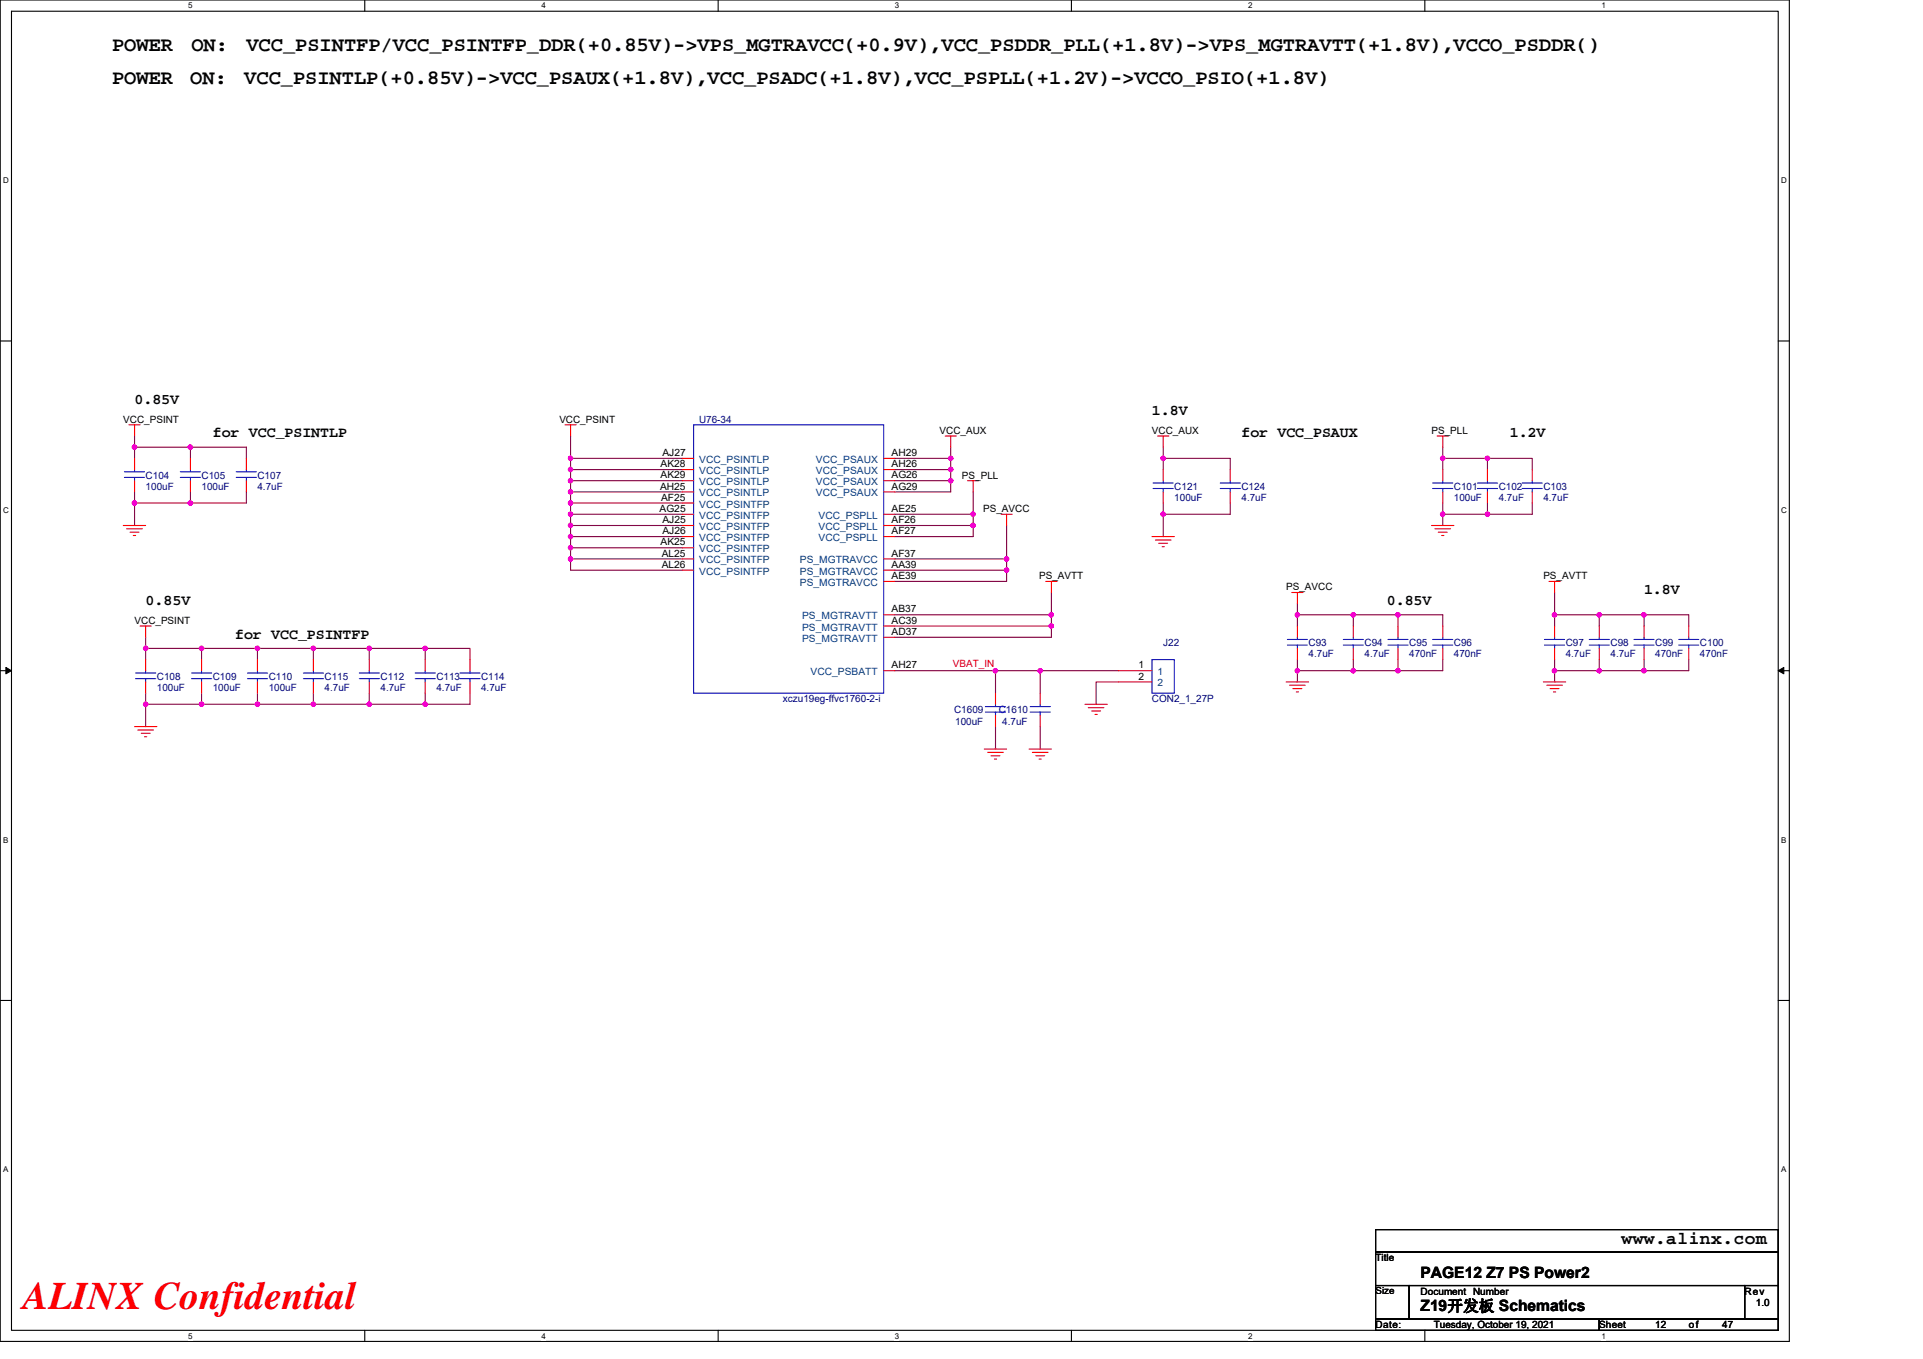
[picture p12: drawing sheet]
<svg xmlns="http://www.w3.org/2000/svg" width="297mm" height="210mm" viewBox="0 0 297 210" stroke-linecap="round" stroke-linejoin="round" font-family="sans-serif">
<path d="M0 0h276.4v207.3h-276.4zM1.8 1.7h272.9v203.8h-272.9z" fill="none" stroke="#000" stroke-width=".17"/>
<g fill="#fff">
<path d="M29.1 .2h.6v1.4h-.6z"/>
<path d="M29.1 205.7h.6v1.4h-.6z"/>
</g>
<path d="M56.3 0v1.7M56.3 205.5v1.8" fill="none" stroke="#000" stroke-width=".17"/>
<g fill="#fff">
<path d="M83.6 .2h.7v1.4h-.7z"/>
<path d="M83.6 205.7h.7v1.4h-.7z"/>
</g>
<path d="M110.9 0v1.7M110.9 205.5v1.8" fill="none" stroke="#000" stroke-width=".17"/>
<g fill="#fff">
<path d="M138.2 .2h.7v1.4h-.7z"/>
<path d="M138.2 205.7h.7v1.4h-.7z"/>
</g>
<path d="M165.5 0v1.7M165.5 205.5v1.8" fill="none" stroke="#000" stroke-width=".17"/>
<g fill="#fff">
<path d="M192.8 .2h.6v1.4h-.6z"/>
<path d="M192.8 205.7h.6v1.4h-.6z"/>
</g>
<path d="M220.1 0v1.7M220.1 205.5v1.8" fill="none" stroke="#000" stroke-width=".17"/>
<g fill="#fff">
<path d="M247.4 .2h.6v1.4h-.6z"/>
<path d="M247.4 205.7h.6v1.4h-.6z"/>
<path d="M.5 27.2h.8v1.4h-.8z"/>
<path d="M275.1 27.2h.9v1.4h-.9z"/>
<path d="M.5 78.1h.8v1.4h-.8z"/>
<path d="M275.1 78.1h.9v1.4h-.9z"/>
</g>
<path d="M0 52.7h1.8M274.7 52.7h1.7" fill="none" stroke="#000" stroke-width=".17"/>
<g fill="#fff">
<path d="M.5 129.1h.8v1.4h-.8z"/>
<path d="M275.1 129.1h.8v1.4h-.8z"/>
</g>
<path d="M0 103.6h1.8M274.7 103.6h1.7" fill="none" stroke="#000" stroke-width=".17"/>
<path d="M.9 103.1l.9 .5-.9 .5zM274.7 103.6l.8-.5v1z" fill="#000" stroke="#000" stroke-width=".15"/>
<g fill="#fff">
<path d="M.5 180h.8v1.4h-.8z"/>
<path d="M275.1 180h.8v1.4h-.8z"/>
</g>
<path d="M0 154.6h1.8M274.7 154.6h1.7M212.5 190h62.2v3.5h-62.2zM212.5 193.5h62.2v5.1h-62.2zM212.5 198.6h5.2v5.2h-5.2zM217.7 198.6h51.8v5.2h-51.8zM269.5 198.6h5.2v5.2h-5.2zM212.5 203.8h34.5v1.7h-34.5zM247 203.8h27.7v1.7h-27.7z" fill="none" stroke="#000" stroke-width=".17"/>
<g fill="none" stroke="#800040" stroke-width=".17">
<path d="M20.8 77.7v3.5M20.8 67.4v1.7M20.8 69.1v1.7M20.8 76v1.7M20.8 69.1h8.6M20.8 77.7h8.6M29.4 69.1v1.7M29.4 76v1.7M29.4 69.1h8.7v1.7M38.1 76v1.7h-8.7M88.1 74.3h17.3M88.1 76h17.3"/>
<path d="M88.1 77.7h17.3M88.1 79.5h17.3M88.1 70.8h17.3M88.1 72.6h17.3M88.1 77.7v1.8M88.1 74.3v3.4M88.1 67.4v3.4M88.1 79.5v1.7M88.1 70.8v1.8M88.1 72.6v1.7M138.2 79.5h12.1M138.2 70.8h8.7"/>
<path d="M138.2 72.6h8.7M138.2 74.3h8.7M146.9 72.6v3.4h-8.7M146.9 69.1v1.7M146.9 70.8v1.8M150.3 76v5.2M179.7 69.1v1.7M179.7 79.5v3.4M179.7 70.8h10.3v1.8M179.7 70.8v1.8M179.7 77.7v1.8M190 77.7v1.8h-10.3"/>
<path d="M222.9 70.8v1.8M222.9 77.7v1.8M222.9 70.8h6.9v1.8M222.9 79.5h6.9M222.9 79.5v1.7M222.9 69.1v1.7M229.8 70.8h6.9v1.8M229.8 77.7v1.8M236.7 77.7v1.8h-6.9M22.5 98.5v1.7M88.1 82.9h17.3M88.1 84.6h17.3"/>
<path d="M88.1 86.4h17.3M88.1 86.4v1.7h17.3M88.1 81.2v1.7M88.1 84.6v1.8M88.1 82.9v1.7M88.1 81.2h17.3M138.2 81.2h12.1M138.2 96.7h24.2M138.2 95h24.2M138.2 88.1h17.3M138.2 86.4h17.3M150.3 81.2v1.7h-12.1"/>
<path d="M155.5 81.2v5.2M155.5 86.4v1.7M155.5 88.1v1.7h-17.3M162.4 96.7v1.8h-24.2M162.4 91.5v3.5M162.4 95v1.7M200.4 95h8.6M200.4 93.3v1.7M200.4 95v1.7M209 95h6.9M209 95v1.7M215.9 95h7v1.7"/>
<path d="M215.9 95v1.7M240.1 95h6.9M240.1 95v1.7M240.1 91.5v3.5M247 95h7M247 95v1.7M254 95h6.9v1.7M254 95v1.7M22.5 108.8v3.5M22.5 100.2v1.7M22.5 107.1v1.7M22.5 108.8h8.6"/>
<path d="M22.5 100.2h8.6M31.1 100.2v1.7M31.1 107.1v1.7M31.1 100.2h8.7M31.1 108.8h8.7M39.8 108.8h8.6M39.8 100.2v1.7M39.8 107.1v1.7M39.8 100.2h8.6M48.4 107.1v1.7M48.4 108.8h8.6M57 100.2v1.7"/>
<path d="M57 107.1v1.7M57 100.2h-8.6v1.7M57 100.2h8.7v1.7M57 108.8h8.7M65.7 100.2h6.9v1.7M65.7 107.1v1.7M72.6 107.1v1.7h-6.9M138.2 103.6h15.6M153.8 103.6h6.9M153.8 112.3v3.4M153.8 103.6v3.5M160.7 103.6h12.1"/>
<path d="M160.7 112.3v3.4M160.7 103.6v3.5M172.8 105.4h-3.5v3.4M200.4 103.6v1.8M200.4 101.9v1.7M200.4 103.6h8.6M209 103.6h6.9M209 101.9v1.7M215.9 101.9v1.7M222.9 101.9v1.7h-7M240.1 103.6h13.9M240.1 101.9v1.7"/>
<path d="M240.1 103.6v1.8M247 101.9v1.7M254 101.9v1.7M260.9 101.9v1.7h-6.9"/>
</g>
<g fill="#f0f" stroke="#f0f" stroke-width=".17">
<circle cx="222.8" cy="79.4" r=".33"/>
<circle cx="229.8" cy="79.4" r=".33"/>
<circle cx="222.8" cy="70.8" r=".33"/>
<circle cx="229.8" cy="70.8" r=".33"/>
<circle cx="179.7" cy="70.8" r=".33"/>
<circle cx="179.7" cy="79.4" r=".33"/>
<circle cx="88.1" cy="81.2" r=".34"/>
<circle cx="88.1" cy="82.9" r=".34"/>
<circle cx="88.1" cy="84.6" r=".34"/>
<circle cx="88.1" cy="86.4" r=".34"/>
<circle cx="88.1" cy="79.4" r=".33"/>
<circle cx="88.1" cy="74.3" r=".34"/>
<circle cx="88.1" cy="76" r=".34"/>
<circle cx="88.1" cy="77.7" r=".34"/>
<circle cx="88.1" cy="70.8" r=".33"/>
<circle cx="88.1" cy="72.5" r=".34"/>
<circle cx="57" cy="100.2" r=".34"/>
<circle cx="48.4" cy="100.2" r=".34"/>
<circle cx="39.8" cy="100.2" r=".34"/>
<circle cx="31.1" cy="100.2" r=".34"/>
<circle cx="29.4" cy="77.7" r=".34"/>
<circle cx="20.8" cy="77.7" r=".34"/>
<circle cx="20.8" cy="69.1" r=".34"/>
<circle cx="29.4" cy="69.1" r=".34"/>
<circle cx="57" cy="108.8" r=".34"/>
<circle cx="22.5" cy="108.8" r=".34"/>
<circle cx="22.5" cy="100.2" r=".34"/>
<circle cx="65.7" cy="100.2" r=".34"/>
<circle cx="65.7" cy="108.8" r=".34"/>
<circle cx="48.4" cy="108.8" r=".34"/>
<circle cx="39.8" cy="108.8" r=".34"/>
<circle cx="31.1" cy="108.8" r=".34"/>
<circle cx="240.1" cy="103.6" r=".34"/>
<circle cx="253.9" cy="95" r=".34"/>
<circle cx="253.9" cy="103.6" r=".34"/>
<circle cx="247" cy="103.6" r=".34"/>
<circle cx="247" cy="95" r=".34"/>
<circle cx="240.1" cy="95" r=".34"/>
<circle cx="200.4" cy="103.6" r=".34"/>
<circle cx="215.9" cy="95" r=".34"/>
<circle cx="215.9" cy="103.6" r=".34"/>
<circle cx="209" cy="95" r=".34"/>
<circle cx="200.4" cy="95" r=".34"/>
<circle cx="209" cy="103.6" r=".34"/>
<circle cx="150.3" cy="79.4" r=".33"/>
<circle cx="150.3" cy="81.2" r=".34"/>
<circle cx="146.9" cy="70.8" r=".33"/>
<circle cx="146.9" cy="72.5" r=".34"/>
<circle cx="146.9" cy="74.3" r=".34"/>
<circle cx="155.5" cy="88.1" r=".33"/>
<circle cx="155.5" cy="86.4" r=".34"/>
<circle cx="162.4" cy="96.7" r=".33"/>
<circle cx="162.4" cy="95" r=".34"/>
<circle cx="160.7" cy="103.6" r=".34"/>
<circle cx="153.8" cy="103.6" r=".34"/>
</g>
<g fill="none" stroke="#f00" stroke-width=".17">
<path d="M19.9 65.6h1.7M20.8 70.8v1.8M20.8 74.3v1.7M20.8 65.6v1.8M29.4 70.8v1.8M29.4 74.3v1.7M38.1 70.8v1.8M38.1 74.3v1.7M87.3 65.6h1.7M88.1 65.6v1.8M105.4 70.8h1.7M105.4 72.6h1.7"/>
<path d="M105.4 74.3h1.7M105.4 76h1.7M105.4 77.7h1.7M105.4 79.5h1.7M136.5 70.8h1.7M136.5 72.6h1.7M136.5 74.3h1.7M136.5 76h1.7M136.5 79.5h1.7M146 67.4h1.7M146.9 67.4v1.7M149.5 74.3h1.7"/>
<path d="M150.3 74.3v1.7M154.6 79.5h1.8M155.5 79.5v1.7M178.8 67.4h1.7M179.7 67.4v1.7M179.7 72.6v1.7M179.7 76v1.7M190 72.6v1.7M190 76v1.7M222 67.4h1.7M222.9 67.4v1.7M222.9 72.6v1.7"/>
<path d="M222.9 76v1.7M229.8 72.6v1.7M229.8 76v1.7M236.7 72.6v1.7M236.7 76v1.7M19 81.2h3.5M19.6 81.7h2.4M20.1 82.2h1.4M20.6 82.7h.4M21.6 96.7h1.8M22.5 96.7v1.8M105.4 81.2h1.7"/>
<path d="M105.4 82.9h1.7M105.4 84.6h1.7M105.4 86.4h1.7M105.4 88.1h1.7M136.5 81.2h1.7M136.5 82.9h1.7M136.5 86.4h1.7M136.5 88.1h1.7M136.5 89.8h1.7M136.5 95h1.7M136.5 96.7h1.7M136.5 98.5h1.7"/>
<path d="M161.5 89.8h1.8M162.4 89.8v1.7M177.9 82.9h3.5M178.5 83.4h2.4M179 83.9h1.4M179.5 84.5h.3M199.5 91.5h1.8M200.4 96.7v1.8M200.4 91.5v1.8M209 96.7v1.8M215.9 96.7v1.8M221.1 81.2h3.5"/>
<path d="M221.7 81.7h2.4M222.2 82.2h1.3M222.7 82.7h.3M222.9 96.7v1.8M239.3 89.8h1.7M240.1 89.8v1.7M240.1 96.7v1.8M247 96.7v1.8M254 96.7v1.8M260.9 96.7v1.8M20.8 112.3h3.4M21.3 112.8h2.4"/>
<path d="M21.8 113.3h1.4M22.3 113.8h.4M22.5 101.9v1.7M22.5 105.4v1.7M31.1 101.9v1.7M31.1 105.4v1.7M39.8 101.9v1.7M39.8 105.4v1.7M48.4 101.9v1.7M48.4 105.4v1.7M57 101.9v1.7M57 105.4v1.7"/>
<path d="M65.7 101.9v1.7M65.7 105.4v1.7M72.6 101.9v1.7M72.6 105.4v1.7M136.5 103.6h1.7M152 115.7h3.5M152.6 116.2h2.4M153.1 116.8h1.3M153.6 117.3h.3M153.8 107.1v1.7M153.8 110.6v1.7M159 115.7h3.4"/>
<path d="M159.5 116.2h2.4M160 116.8h1.4M160.5 117.3h.3M160.7 107.1v1.7M160.7 110.6v1.7M167.6 108.8h3.4M168.1 109.3h2.4M168.6 109.9h1.4M169.1 110.4h.4M172.8 103.6h5.1M172.8 105.4h5.1M198.7 105.4h3.4"/>
<path d="M199.2 105.9h2.4M199.7 106.4h1.4M200.2 106.9h.4M200.4 100.2v1.7M209 100.2v1.7M215.9 100.2v1.7M222.9 100.2v1.7M238.4 105.4h3.4M238.9 105.9h2.4M239.4 106.4h1.4M240 106.9h.3M240.1 100.2v1.7"/>
<path d="M247 100.2v1.7M254 100.2v1.7M260.9 100.2v1.7"/>
</g>
<g fill="none" stroke="#00f" stroke-width=".17">
<path d="M19.2 73.8h3.1M19.2 72.9h3.1M20.8 72.6v.3M20.8 73.8v.5M27.9 73.8h3.1M27.9 72.9h3.1M29.4 72.6v.3M29.4 73.8v.5M36.5 73.8h3.1M36.5 72.9h3.1M38.1 72.6v.3M38.1 73.8v.5"/>
<path d="M107.1 65.6h29.4v41.5h-29.4zM178.1 75.5h3.1M178.1 74.6h3.1M179.7 74.3v.3M179.7 75.5v.5M188.5 75.5h3.1M188.5 74.6h3.1M190 74.3v.3M190 75.5v.5M221.3 75.5h3.1M221.3 74.6h3.1M222.9 74.3v.3"/>
<path d="M222.9 75.5v.5M228.2 75.5h3.1M228.2 74.6h3.1M229.8 74.3v.3M229.8 75.5v.5M235.1 75.5h3.1M235.1 74.6h3.1M236.7 74.3v.3M236.7 75.5v.5M198.9 99.7h3M198.9 98.8h3M200.4 98.5v.3"/>
<path d="M200.4 99.7v.5M207.5 99.7h3.1M207.5 98.8h3.1M209 98.5v.3M209 99.7v.5M214.4 99.7h3.1M214.4 98.8h3.1M215.9 98.5v.3M215.9 99.7v.5M221.3 99.7h3.1M221.3 98.8h3.1M222.9 98.5v.3"/>
<path d="M222.9 99.7v.5M238.6 99.7h3.1M238.6 98.8h3.1M240.1 98.5v.3M240.1 99.7v.5M245.5 99.7h3.1M245.5 98.8h3.1M247 98.5v.3M247 99.7v.5M252.4 99.7h3.1M252.4 98.8h3.1M254 98.5v.3"/>
<path d="M254 99.7v.5M259.3 99.7h3.1M259.3 98.8h3.1M260.9 98.5v.3M260.9 99.7v.5M21 104.9h3.1M21 104h3.1M22.5 103.6v.4M22.5 104.9v.5M29.6 104.9h3.1M29.6 104h3.1M31.1 103.6v.4"/>
<path d="M31.1 104.9v.5M38.2 104.9h3.1M38.2 104h3.1M39.8 103.6v.4M39.8 104.9v.5M46.9 104.9h3.1M46.9 104h3.1M48.4 103.6v.4M48.4 104.9v.5M55.5 104.9h3.1M55.5 104h3.1M57 103.6v.4"/>
<path d="M57 104.9v.5M64.1 104.9h3.1M64.1 104h3.1M65.7 103.6v.4M65.7 104.9v.5M71 104.9h3.1M71 104h3.1M72.6 103.6v.4M72.6 104.9v.5M152.2 110h3.1M152.2 109.2h3.1M153.8 108.8v.4"/>
<path d="M153.8 110v.6M159.1 110h3.1M159.1 109.2h3.1M160.7 108.8v.4M160.7 110v.6M177.9 101.9h3.5v5.2h-3.5z"/>
</g>
<text font-size="6" fill="#f00" x="3.5" y="202.3">ALINX Confidential</text>
<g font-size="3.2">
<text x="17.3" y="7.8">POWER</text>
<text x="29.6" y="7.8">ON:</text>
<text x="38.1" y="7.8">VCC_PSINTFP/VCC_PSINTFP_DDR(+0.85V)-&gt;VPS_MGTRAVCC(+0.9V),VCC_PSDDR_PLL(+1.8V)-&gt;VPS_MGTRAVTT(+1.8V),VCCO_PSDDR()</text>
<text x="17.3" y="13">POWER</text>
<text x="29.4" y="13">ON:</text>
<text x="37.7" y="13">VCC_PSINTLP(+0.85V)-&gt;VCC_PSAUX(+1.8V),VCC_PSADC(+1.8V),VCC_PSPLL(+1.2V)-&gt;VCCO_PSIO(+1.8V)</text>
</g>
<text font-size="2.8" x="250.5" y="192.3">www.alinx.com</text>
<g font-size="2.4">
<text x="219.4" y="197.4">PAGE12 Z7 PS Power2</text>
<text x="219.4" y="202.6">Z19开发板 Schematics</text>
</g>
<g font-size="2.3">
<text x="20.8" y="62.4">0.85V</text>
<text x="177.9" y="64.1">1.8V</text>
<text x="32.9" y="67.6">for VCC_PSINTLP</text>
<text x="191.8" y="67.6">for VCC_PSAUX</text>
<text x="233.2" y="67.6">1.2V</text>
<text x="22.5" y="93.5">0.85V</text>
<text x="214.2" y="93.5">0.85V</text>
<text x="254" y="91.8">1.8V</text>
<text x="36.3" y="98.7">for VCC_PSINTFP</text>
</g>
<g font-size="1.5">
<text x="19" y="65.3">VCC_PSINT</text>
<text x="86.4" y="65.3">VCC_PSINT</text>
<text x="102.3" y="70.5">AJ27</text>
<text x="137.7" y="70.5">AH29</text>
<text x="145.1" y="67">VCC_AUX</text>
<text x="177.9" y="67">VCC_AUX</text>
<text x="221.1" y="67">PS_PLL</text>
<text x="102" y="75.6">AH25</text>
<text x="102" y="72.2">AK28</text>
<text x="102" y="73.9">AK29</text>
<text x="102.1" y="77.4">AF25</text>
<text x="137.7" y="72.2">AH26</text>
<text x="137.7" y="73.9">AG26</text>
<text x="137.7" y="75.6">AG29</text>
<text x="148.6" y="74">PS_PLL</text>
<text x="101.9" y="79.1">AG25</text>
<text x="102.3" y="80.8">AJ25</text>
<text x="102.3" y="82.6">AJ26</text>
<text x="137.7" y="79.1">AE25</text>
<text x="137.7" y="80.8">AF26</text>
<text x="137.7" y="82.6">AF27</text>
<text x="151.9" y="79.1">PS_AVCC</text>
<text x="102" y="84.3">AK25</text>
<text x="102.2" y="86">AL25</text>
<text x="102.2" y="87.7">AL26</text>
<text x="137.7" y="86">AF37</text>
<text x="137.7" y="87.7">AA39</text>
<text x="137.7" y="89.5">AE39</text>
<text x="160.5" y="89.5">PS_AVTT</text>
<text x="238.4" y="89.5">PS_AVTT</text>
<text x="137.7" y="94.6">AB37</text>
<text x="198.7" y="91.2">PS_AVCC</text>
<text x="20.8" y="96.4">VCC_PSINT</text>
<text x="137.7" y="96.4">AC39</text>
<text x="137.7" y="98.1">AD37</text>
<text x="137.7" y="103.3">AH27</text>
<text x="175.8" y="103.3">1</text>
<text x="175.8" y="105">2</text>
<text x="212.5" y="194.9">Title</text>
<text x="212.5" y="200">Size</text>
<text x="219.4" y="200">Document Number</text>
<text x="269.5" y="200">Rev</text>
<text x="271.2" y="201.8">1.0</text>
<text x="212.5" y="205.2">Date:</text>
<text x="221.5" y="205.2">Tuesday, October 19, 2021</text>
<text x="247" y="205.2">Sheet</text>
<text x="255.7" y="205.2">12</text>
<text x="260.9" y="205.2">of</text>
<text x="266" y="205.2">47</text>
</g>
<g font-size="1.5" fill="#000080">
<text x="108" y="65.3">U76-34</text>
<text x="22.5" y="74">C104</text>
<text x="22.5" y="75.7">100uF</text>
<text x="31.1" y="74">C105</text>
<text x="31.1" y="75.7">100uF</text>
<text x="39.8" y="74">C107</text>
<text x="39.8" y="75.7">4.7uF</text>
<text x="181.4" y="75.7">C121</text>
<text x="181.4" y="77.4">100uF</text>
<text x="191.8" y="75.7">C124</text>
<text x="191.8" y="77.4">4.7uF</text>
<text x="224.6" y="75.7">C101</text>
<text x="224.6" y="77.4">100uF</text>
<text x="231.5" y="75.7">C102</text>
<text x="231.5" y="77.4">4.7uF</text>
<text x="238.4" y="75.7">C103</text>
<text x="238.4" y="77.4">4.7uF</text>
<text x="179.7" y="99.9">J22</text>
<text x="202.1" y="99.9">C93</text>
<text x="202.1" y="101.6">4.7uF</text>
<text x="210.8" y="99.9">C94</text>
<text x="210.8" y="101.6">4.7uF</text>
<text x="217.7" y="99.9">C95</text>
<text x="217.7" y="101.6">470nF</text>
<text x="224.6" y="99.9">C96</text>
<text x="224.6" y="101.6">470nF</text>
<text x="241.8" y="99.9">C97</text>
<text x="241.8" y="101.6">4.7uF</text>
<text x="248.8" y="99.9">C98</text>
<text x="248.8" y="101.6">4.7uF</text>
<text x="255.7" y="99.9">C99</text>
<text x="255.7" y="101.6">470nF</text>
<text x="262.6" y="99.9">C100</text>
<text x="262.6" y="101.6">470nF</text>
<text x="24.2" y="105">C108</text>
<text x="24.2" y="106.8">100uF</text>
<text x="32.9" y="105">C109</text>
<text x="32.9" y="106.8">100uF</text>
<text x="41.5" y="105">C110</text>
<text x="41.5" y="106.8">100uF</text>
<text x="50.1" y="105">C115</text>
<text x="50.1" y="106.8">4.7uF</text>
<text x="58.8" y="105">C112</text>
<text x="58.8" y="106.8">4.7uF</text>
<text x="67.4" y="105">C113</text>
<text x="67.4" y="106.8">4.7uF</text>
<text x="74.3" y="105">C114</text>
<text x="74.3" y="106.8">4.7uF</text>
<text x="120.9" y="108.5">xczu19eg-ffvc1760-2-i</text>
<text x="147.4" y="110.2">C1609</text>
<text x="147.5" y="112">100uF</text>
<text x="154.3" y="110.2">C1610</text>
<text x="154.8" y="112">4.7uF</text>
<text x="177.9" y="108.5">CON2_1_27P</text>
</g>
<g font-size="1.5" fill="#004080">
<text x="108" y="71.5">VCC_PSINTLP</text>
<text x="126" y="71.5">VCC_PSAUX</text>
<text x="108" y="73.3">VCC_PSINTLP</text>
<text x="108" y="75">VCC_PSINTLP</text>
<text x="108" y="76.7">VCC_PSINTLP</text>
<text x="126" y="73.3">VCC_PSAUX</text>
<text x="126" y="75">VCC_PSAUX</text>
<text x="126" y="76.7">VCC_PSAUX</text>
<text x="108" y="78.4">VCC_PSINTFP</text>
<text x="108" y="80.2">VCC_PSINTFP</text>
<text x="108" y="81.9">VCC_PSINTFP</text>
<text x="108" y="83.6">VCC_PSINTFP</text>
<text x="126.4" y="80.2">VCC_PSPLL</text>
<text x="126.4" y="81.9">VCC_PSPLL</text>
<text x="126.4" y="83.6">VCC_PSPLL</text>
<text x="108" y="85.3">VCC_PSINTFP</text>
<text x="108" y="87.1">VCC_PSINTFP</text>
<text x="108" y="88.8">VCC_PSINTFP</text>
<text x="123.6" y="87.1">PS_MGTRAVCC</text>
<text x="123.6" y="88.8">PS_MGTRAVCC</text>
<text x="123.6" y="90.5">PS_MGTRAVCC</text>
<text x="123.9" y="95.7">PS_MGTRAVTT</text>
<text x="123.9" y="97.4">PS_MGTRAVTT</text>
<text x="123.9" y="99.2">PS_MGTRAVTT</text>
<text x="125.2" y="104.3">VCC_PSBATT</text>
<text x="178.8" y="104.3">1</text>
<text x="178.8" y="106.1">2</text>
</g>
<text font-size="1.5" fill="#f00" x="147.2" y="103.1">VBAT_IN</text>
<g font-size="1.2">
<text x="29.1" y="1.3">5</text>
<text x="83.6" y="1.3">4</text>
<text x="138.2" y="1.3">3</text>
<text x="192.8" y="1.3">2</text>
<text x="247.4" y="1.3">1</text>
<text x=".5" y="28.3">D</text>
<text x="275.1" y="28.3">D</text>
<text x=".5" y="79.2">C</text>
<text x="275.1" y="79.2">C</text>
<text x=".5" y="130.2">B</text>
<text x="275.1" y="130.2">B</text>
<text x=".5" y="181.1">A</text>
<text x="275.1" y="181.1">A</text>
<text x="29.1" y="206.8">5</text>
<text x="83.6" y="206.8">4</text>
<text x="138.2" y="206.8">3</text>
<text x="192.8" y="206.8">2</text>
<text x="247.4" y="206.8">1</text>
</g>
</svg>
